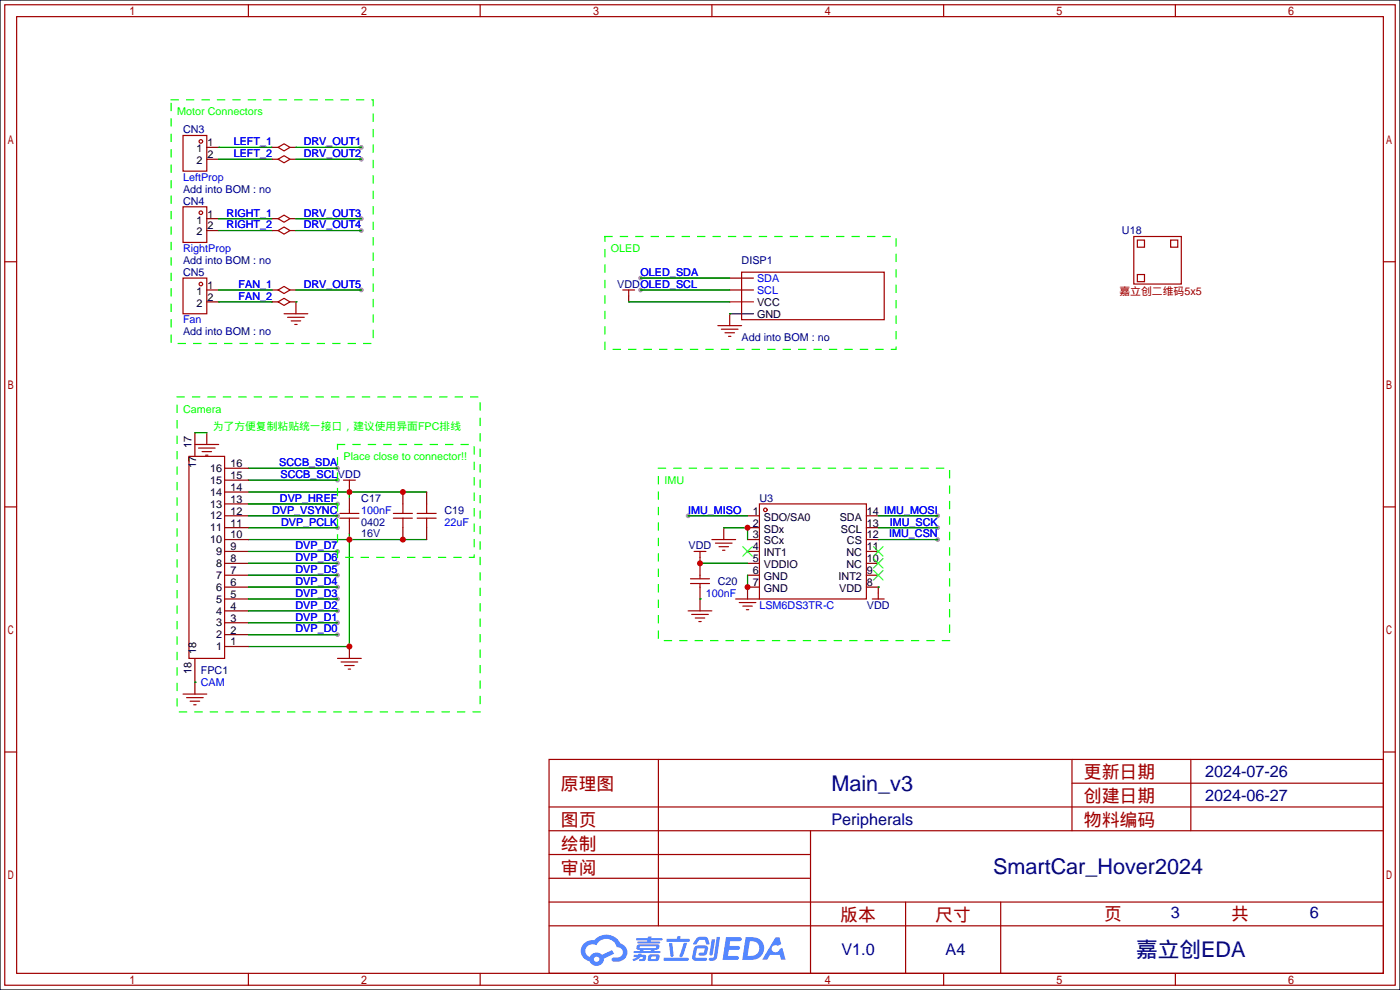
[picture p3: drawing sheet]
<svg xmlns="http://www.w3.org/2000/svg" width="299mm" height="212mm" viewBox="0 0 299 212" stroke-linecap="round" stroke-linejoin="round" font-family="sans-serif">
<path d="M0 0h299.2v211.6h-299.2z" fill="#fff" stroke="#000" stroke-width=".25"/>
<g fill="#999">
<circle cx="200.4" cy="110.2" r=".51"/>
<circle cx="200.4" cy="112.8" r=".51"/>
<circle cx="200.4" cy="115.3" r=".51"/>
<circle cx="147.1" cy="110.2" r=".51"/>
<circle cx="136.9" cy="62" r=".51"/>
<circle cx="136.9" cy="59.4" r=".51"/>
<circle cx="72.1" cy="100.1" r=".51"/>
<circle cx="72.1" cy="102.6" r=".51"/>
<circle cx="72.1" cy="112.8" r=".51"/>
<circle cx="72.1" cy="135.6" r=".51"/>
<circle cx="72.1" cy="133.1" r=".51"/>
<circle cx="72.1" cy="130.6" r=".51"/>
<circle cx="72.1" cy="128" r=".51"/>
<circle cx="72.1" cy="125.5" r=".51"/>
<circle cx="72.1" cy="122.9" r=".51"/>
<circle cx="72.1" cy="120.4" r=".51"/>
<circle cx="72.1" cy="117.9" r=".51"/>
<circle cx="72.1" cy="107.7" r=".51"/>
<circle cx="72.1" cy="110.2" r=".51"/>
<circle cx="77.2" cy="31.5" r=".51"/>
<circle cx="77.2" cy="34" r=".51"/>
<circle cx="77.2" cy="46.7" r=".51"/>
<circle cx="77.2" cy="49.3" r=".51"/>
<circle cx="77.2" cy="62" r=".51"/>
</g>
<g fill="none" stroke="#a10000" stroke-width=".25">
<path d="M1 1h297.2v209.6h-297.2zM3.6 3.6h292.1v204.4h-292.1zM53.1 1v2.6M102.6 1v2.6M152.1 1v2.6M201.7 1v2.6M251.2 1v2.6M1 55.9h2.6M295.7 55.9h2.5M1 108.3h2.6M295.7 108.3h2.5M1 160.7h2.6"/>
<path d="M117.3 162.3h178.4v45.7h-178.4zM117.3 177.5h178.4M117.3 172.5h178.4M140.7 162.3v35.6M173.2 177.5v30.5M229.1 162.3v15.2M229.1 167.4h66.6M254.5 162.3v15.2M295.7 160.7h2.5M117.3 182.6h55.9M117.3 197.9h178.4M117.3 192.8h178.4"/>
<path d="M117.3 187.7h55.9M193.5 192.8v15.2M213.9 192.8v15.2M53.1 208v2.6M102.6 208v2.6M152.1 208v2.6M201.7 208v2.6M251.2 208v2.6"/>
</g>
<g fill="#5487ff">
<path d="M155.2 200.3h2.6a.48 .48 0 0 1 .7 .4 .48 .48 0 0 1-.6 .4h-1.8l-.2 1.1h1.9a.43 .43 0 0 1 .4 .4 .43 .43 0 0 1-.5 .4h-1.9l-.2 1.3h1.7a.45 .45 0 0 1 .5 .2 .45 .45 0 0 1-.1 .6h-3.3z"/>
<path d="M165.7 200.3h.9l.4 1.5-.8 .3a.84 .84 0 0 0-1.2 .3 .84 .84 0 0 0 .4 1.1 .84 .84 0 0 0 1.1-.4l.1-.2 .6-.3 .7 2.5h-1l-.2-1h-2.1l-.6 1h-1.1z"/>
<path d="M152.1 200.8h.7l-.5 3.1a.36 .36 0 0 1-.3 .3 .36 .36 0 0 1-.4-.3z"/>
<path d="M153.2 200.2h.7l-.6 4.3a1.13 1.13 0 0 1-1.8 .6l.2-.4h.7l.2-.2z"/>
<path d="M148.9 200.6l.6-.4h1a.77 .77 0 0 1 .9 .5l.3 1-.2 .2h-.5l-.3-.9-.2-.2-1 .1-.7 1-.6-.1-.1-.2z"/>
<path d="M148.4 202.4l.6-.3h1.7a.81 .81 0 0 1 .7 .5 .81 .81 0 0 1-.2 .8 .81 .81 0 0 1-.9 .8h-.7a.32 .32 0 0 1-.3-.3 .32 .32 0 0 1 .4-.3h.7l.2-.9-1.6 .1-.4 1.8 2.2 .1a.32 .32 0 0 1 .3 .4 .32 .32 0 0 1-.4 .2h-2.2l-.5-.3-.1-.5z"/>
<path d="M141.9 204.7h5a.33 .33 0 0 1 .3 .3 .33 .33 0 0 1-.3 .3h-4.9l-.2-.1z"/>
<path d="M146.1 201.5h.8l-.7 2a.98 .98 0 0 1-.7 1.1l-.3-.3z"/>
<path d="M143 201.6h.7l.3 2.5a.34 .34 0 0 1-.3 .4 .34 .34 0 0 1-.4-.3z"/>
<path d="M142.5 200.7h2.1l.3-.6h.6l-.1 .6h1.7a.32 .32 0 0 1 .4 .3 .32 .32 0 0 1-.4 .3h-4.5l-.2-.2z"/>
<path d="M135.5 204.1h.9l.1-.3h.6v.3h.8a.82 .82 0 0 1-.5 1.3h-.8v-.4l.7-.1 .1-.3a.68 .68 0 0 0-1 .4l-1.1 .4-.1-.4 .9-.5h-.7z"/>
<path d="M136 200.5h2.4l.1-.3h.7v.3h2.2l.2 .3-.2 .2h-2.3v.2h1.8l.2 .3-.2 .1h-4.5l-.1-.4h2l.1-.2h-2.3l-.1-.2z"/>
<path d="M159.4 200.3l-.8 4.9h1.7a2.5 2.5 0 0 0 3-2.5 2.5 2.5 0 0 0-3.1-2.4zM160.3 201.1a1.61 1.61 0 0 1 2 1.5 1.61 1.61 0 0 1-1.8 1.7h-.7z"/>
<path d="M136.2 202a.55 .55 0 0 0-.2 .8 .55 .55 0 0 0 .7 .2l.1 .3h-1.3v.3l5.4 .1 .3-.2-.2-.2h-1.2l.2-.3a.7 .7 0 0 0 .8-.3 .7 .7 0 0 0 0-.8l-4.2-.1zM136.8 202.3l3.3-.1 .1 .1-.2 .3h-3.2zM137.5 203h1.7l-.2 .3h-1.4z"/>
<path d="M138.6 204.2a1.05 1.05 0 0 0 0 1.2 2.91 2.91 0 0 0 2.2-.2 .98 .98 0 0 0 0-1.2h-1.6zM139.2 204.5l.9-.1 .1 .4-.2 .2-.8-.1z"/>
<path d="M124.9 201.6a2.23 2.23 0 0 0-.7 2.3 2.23 2.23 0 0 0 1.8 1.6 1.58 1.58 0 0 0 1.8 .9 1.58 1.58 0 0 0 1.3-1.5l2.2-1.1-.5-.7-2.1 1a1.65 1.65 0 0 0-2.7 .4 1.45 1.45 0 0 1-.8-1.9 1.45 1.45 0 0 1 2-.7l.3 .1a2.3 2.3 0 0 1 2.3-1.3 2.3 2.3 0 0 1 2 1.7 1.12 1.12 0 0 1 1.3 1 1.12 1.12 0 0 1-1.1 1.2h-.7a.45 .45 0 0 0-.6 .4 .45 .45 0 0 0 .5 .5 2.21 2.21 0 0 0 2.2-.5 2.21 2.21 0 0 0 .5-2.3 2.13 2.13 0 0 0-1.3-1.1 3.3 3.3 0 0 0-5.6-.7l-1.1 .1zM127 205a.57 .57 0 0 1 1.1 0 .57 .57 0 0 1-1.1 0z"/>
</g>
<g fill="none" stroke="#a10000" stroke-width=".25">
<path d="M39.1 29h5.1v7.6h-5.1zM59.4 31.5l1.3-.8 1.3 .8-1.3 .8zM59.4 34l1.3-.7 1.3 .7-1.3 .8zM39.1 44.2h5.1v7.6h-5.1zM39.1 59.4h5.1v7.7h-5.1zM59.4 46.7l1.3-.7 1.3 .7-1.3 .8zM59.4 49.3l1.3-.8 1.3 .8-1.3 .7zM158.5 58.2h30.5v10.1h-30.5zM242.3 50.5h10.2v10.2h-10.2zM243.1 51.3h1.5v1.5h-1.5zM243.1 58.7h1.5v1.5h-1.5zM250.2 51.3h1.5v1.5h-1.5z"/>
<path d="M59.4 62l1.3-.8 1.3 .8-1.3 .7zM59.4 64.5l1.3-.7 1.3 .7-1.3 .8zM60.7 67.1h5.1M61.5 67.8h3.5M62.2 68.6h2.1M63 69.3h.5M133.1 62h2.5M134.4 62v1.2M153.4 69.6h5.1M154.2 70.4h3.5M154.9 71.1h2.1M155.7 71.9h.5"/>
<path d="M40.4 97.5h7.6v43.2h-7.6zM41.7 95h5M42.4 95.8h3.6M43.2 96.5h2M43.9 97.3h.5M72.6 109.7h4.1M72.6 110.7h4.1M73.4 102.6h2.5M74.7 102.6v1.3M74.7 109v.7M74.7 110.7v.8M84.1 109.7h4"/>
<path d="M84.1 110.7h4M86.1 107.7v2M86.1 110.7v2.1M89.2 109.7h4M89.2 110.7h4M91.2 107.7v2M91.2 110.7v2.1M148.3 117.9h2.6M149.6 117.9v1.2M152.1 115.3h5.1M152.9 116.1h3.6M153.7 116.8h2"/>
<path d="M154.4 117.6h.5M162.3 107.7h22.9v20.3h-22.9zM147.1 130.6h5M147.6 123.7h4M147.6 124.7h4M147.8 131.3h3.6M148.6 132.1h2M149.4 132.8h.5M149.6 122.9v.8M149.6 124.7v.8M157.2 128h5.1M158 128.8h3.5"/>
<path d="M158.7 129.5h2.1M159.5 130.3h.5M186.4 128h2.6M187.7 126.7v1.3M39.1 148.3h5.1M39.9 149.1h3.5M40.6 149.9h2.1M41.4 150.6h.5M72.1 140.7h5.1M72.9 141.5h3.6M73.7 142.2h2M74.4 143h.5"/>
<circle cx="42.9" cy="30.2" r=".38"/>
<circle cx="42.9" cy="45.5" r=".38"/>
<circle cx="42.9" cy="60.7" r=".38"/>
<circle cx="163.6" cy="109" r=".38"/>
</g>
<g fill="none" stroke="#870000" stroke-width=".25">
<path d="M44.2 31.5h2.5M44.2 34h2.5M58.2 31.5h1.2M58.2 34h1.2M62 31.5h1.2M62 34h1.2M44.2 46.7h2.5M44.2 49.3h2.5M58.2 46.7h1.2M58.2 49.3h1.2M62 46.7h1.2M62 49.3h1.2"/>
<path d="M156 59.4h5M44.2 62h2.5M44.2 64.5h2.5M58.2 62h1.2M58.2 64.5h1.2M62 62h1.2M62 64.5h1.2v2.6M134.4 63.2v1.3M156 62h5M156 67.1v2.5M41.7 92.5v5M44.2 92.5v2.5"/>
<path d="M48 110.2h5.1M48 112.8h5.1M48 115.3h5.1M48 117.9h5.1M48 107.7h5.1M48 105.2h5.1M48 102.6h5.1M48 100.1h5.1M74.7 103.9v1.3M74.7 106.4v2.6M74.7 111.5v2.5M86.1 105.2v2.5"/>
<path d="M86.1 112.8v2.5M91.2 105.2v2.5M91.2 112.8v2.5M149.6 119.1v3.8M154.7 112.8v2.5M159.8 110.2h2.5M159.8 112.8h2.5M159.8 115.3h2.5M159.8 117.9h2.5M185.2 110.2h2.5M185.2 112.8h2.5M185.2 115.3h2.5"/>
<path d="M185.2 117.9h2.5M48 120.4h5.1M48 122.9h5.1M48 125.5h5.1M48 138.2h5.1M48 135.6h5.1M48 133.1h5.1M48 130.6h5.1M48 128h5.1M74.7 138.2v2.5M149.6 125.5v5.1M159.8 120.4h2.5"/>
<path d="M159.8 122.9h2.5M162.3 125.5h-2.5v2.5M185.2 120.4h2.5M185.2 122.9h2.5M185.2 125.5h2.5v1.2M41.7 140.7v7.6"/>
</g>
<path d="M158.7 116.8l2.1 2.1M160.8 116.8l-2.1 2.1M186.7 119.4l2 2M186.7 116.8l2 2.1M188.7 119.4l-2 2M188.7 116.8l-2 2.1M186.7 121.9l2 2.1M188.7 121.9l-2 2.1" fill="none" stroke="#3c3" stroke-width=".25"/>
<g fill="none" stroke="#008700" stroke-width=".25">
<path d="M46.7 31.5h11.5M46.7 34h11.5M63.2 31.5h14M63.2 34h14M46.7 46.7h11.5M46.7 49.3h11.5M63.2 46.7h14M63.2 49.3h14M136.9 59.4h19.1M46.7 62h11.5M46.7 64.5h11.5M63.2 64.5h.1"/>
<path d="M63.2 62h14M134.4 64.5h21.6M136.9 62h19.1M156 67.1h.1M41.7 92.5h2.5M53.1 110.2h19M53.1 112.8h19M53.1 115.3h38.1M53.1 100.1h19M53.1 102.6h19M53.1 105.2h38.1M53.1 117.9h19"/>
<path d="M53.1 107.7h19M74.7 105.2v1.2M74.7 114v24.2h-21.6M147.1 110.2h12.7M154.7 112.8h5.1v2.5M187.7 110.2h12.7M187.7 112.8h12.7M187.7 115.3h12.7M53.1 120.4h19M53.1 135.6h19M53.1 133.1h19M53.1 130.6h19"/>
<path d="M53.1 128h19M53.1 125.5h19M53.1 122.9h19M149.6 128h.1M149.6 120.4h10.2M159.8 122.9v2.6M187.7 125.5h.1M41.7 145.8h.1"/>
</g>
<path d="M36.6 21.3h43.2v52.1h-43.2zM129.3 50.5h62.2v24.2h-62.2zM37.8 84.8h64.8v67.3h-64.8zM72.1 95h29.2v24.1h-29.2zM140.7 100.1h62.2v36.8h-62.2z" fill="none" stroke="#0f0" stroke-width=".25" stroke-dasharray="1.5 1.8"/>
<path d="M156 64.5h5" fill="none" stroke="#f00" stroke-width=".25"/>
<path d="M156 67.1h5" fill="none" stroke="#000" stroke-width=".25"/>
<g fill="#c00">
<circle cx="159.8" cy="125.5" r=".63"/>
<circle cx="159.8" cy="112.8" r=".63"/>
<circle cx="149.6" cy="120.4" r=".63"/>
<circle cx="74.7" cy="115.3" r=".63"/>
<circle cx="74.7" cy="138.2" r=".63"/>
<circle cx="86.1" cy="115.3" r=".63"/>
<circle cx="74.7" cy="105.2" r=".63"/>
<circle cx="86.1" cy="105.2" r=".63"/>
</g>
<g font-size="4.6" fill="#000080">
<text x="177.7" y="169">Main_v3</text>
<text x="212.2" y="186.8">SmartCar_Hover2024</text>
<text x="242.8" y="204.6">嘉立创EDA</text>
</g>
<g font-size="3.8" fill="#a00000">
<text x="231.6" y="166.4">更新日期</text>
<text x="119.9" y="168.9">原理图</text>
<text x="231.6" y="171.5">创建日期</text>
<text x="119.9" y="176.5">图页</text>
<text x="231.6" y="176.5">物料编码</text>
<text x="119.9" y="181.6">绘制</text>
<text x="119.9" y="186.7">审阅</text>
<text x="179.6" y="196.9">版本</text>
<text x="199.9" y="196.9">尺寸</text>
<text x="236" y="196.6">页</text>
<text x="263.1" y="196.6">共</text>
</g>
<g font-size="3.5" fill="#000080">
<text x="257.6" y="166.1">2024-07-26</text>
<text x="257.6" y="171.1">2024-06-27</text>
<text x="177.7" y="176.2">Peripherals</text>
<text x="250.2" y="196.3">3</text>
<text x="280" y="196.3">6</text>
<text x="179.8" y="204.2">V1.0</text>
<text x="202.1" y="204.2">A4</text>
</g>
<g font-size="2.3" fill="#0f0">
<text x="37.8" y="24.7">Motor Connectors</text>
<text x="130.6" y="53.9">OLED</text>
<text x="39.1" y="88.2">Camera</text>
<text x="45.5" y="92">为了方便复制粘贴统一接口，建议使用异面FPC排线</text>
<text x="73.4" y="98.3">Place close to connector!!</text>
<text x="142" y="103.4">IMU</text>
</g>
<g font-size="2.3" fill="#000080">
<text x="39.1" y="28.5">CN3</text>
<text x="39.1" y="41.2">Add into BOM : no</text>
<text x="39.1" y="43.7">CN4</text>
<text x="239.8" y="50.1">U18</text>
<text x="39.1" y="56.4">Add into BOM : no</text>
<text x="39.1" y="59">CN5</text>
<text x="158.5" y="56.4">DISP1</text>
<text x="131.9" y="61.5">VDDOLED_SCL</text>
<text x="39.1" y="71.7">Add into BOM : no</text>
<text x="158.5" y="72.9">Add into BOM : no</text>
<text x="72.2" y="102.2">VDD</text>
<text x="77.2" y="107.2">C17</text>
<text x="162.3" y="107.2">U3</text>
<text x="77.2" y="112.3">0402</text>
<text x="95" y="109.8">C19</text>
<text x="77.2" y="114.9">16V</text>
<text x="147.2" y="117.4">VDD</text>
<text x="153.4" y="125">C20</text>
<text x="185.3" y="130.1">VDD</text>
<text x="42.9" y="144.1">FPC1</text>
</g>
<g font-size="2.3">
<text x="42" y="32.5">1</text>
<text x="42" y="35.1">2</text>
<text x="44.3" y="31.3">1</text>
<text x="44.3" y="33.8">2</text>
<text x="42" y="47.8">1</text>
<text x="44.3" y="46.5">1</text>
<text x="42" y="50.3">2</text>
<text x="44.3" y="49">2</text>
<text x="42" y="63">1</text>
<text x="42" y="65.6">2</text>
<text x="44.3" y="61.7">1</text>
<text x="44.3" y="64.3">2</text>
<text x="161.8" y="65.3">VCC</text>
<text x="161.8" y="67.9">GND</text>
<text x="40.9" y="95.8" transform="rotate(-90 40.9 95.8)">17</text>
<text x="42" y="100.1" transform="rotate(-90 42 100.1)">17</text>
<text x="44.9" y="100.9">16</text>
<text x="49.3" y="99.8">16</text>
<text x="44.9" y="105.9">14</text>
<text x="44.9" y="103.4">15</text>
<text x="49.3" y="107.5">13</text>
<text x="49.3" y="104.9">14</text>
<text x="49.3" y="102.4">15</text>
<text x="44.9" y="113.6">11</text>
<text x="44.9" y="111">12</text>
<text x="44.9" y="108.5">13</text>
<text x="49.3" y="112.5">11</text>
<text x="49.3" y="110">12</text>
<text x="160.9" y="110">1</text>
<text x="160.9" y="112.5">2</text>
<text x="163.2" y="111.3">SDO/SA0</text>
<text x="163.2" y="113.8">SDx</text>
<text x="179.5" y="111.3">SDA</text>
<text x="179.7" y="113.8">SCL</text>
<text x="185.3" y="112.5">13</text>
<text x="185.3" y="110">14 IMU_MOSI</text>
<text x="44.9" y="116.1">10</text>
<text x="46.2" y="118.6">9</text>
<text x="49.3" y="117.6">9</text>
<text x="49.3" y="115.1">10</text>
<text x="160.9" y="115.1">3</text>
<text x="160.9" y="117.6">4</text>
<text x="163.2" y="116.4">SCx</text>
<text x="163.2" y="118.9">INT1</text>
<text x="180.9" y="118.9">NC</text>
<text x="181" y="116.4">CS</text>
<text x="185.3" y="117.6">11</text>
<text x="185.3" y="115.1">12</text>
<text x="46.2" y="123.7">7</text>
<text x="46.2" y="121.2">8</text>
<text x="49.3" y="125.2">6</text>
<text x="49.3" y="122.7">7</text>
<text x="49.3" y="120.2">8</text>
<text x="160.9" y="120.2">5</text>
<text x="160.9" y="122.7">6</text>
<text x="160.9" y="125.2">7</text>
<text x="163.2" y="121.4">VDDIO</text>
<text x="163.2" y="124">GND</text>
<text x="179.2" y="124">INT2</text>
<text x="180.9" y="121.4">NC</text>
<text x="185.3" y="125.2">8</text>
<text x="185.3" y="122.7">9</text>
<text x="185.3" y="120.2">10</text>
<text x="46.2" y="131.3">4</text>
<text x="46.2" y="128.8">5</text>
<text x="46.2" y="126.3">6</text>
<text x="49.3" y="130.3">4</text>
<text x="49.3" y="127.8">5</text>
<text x="163.2" y="126.5">GND</text>
<text x="179.4" y="126.5">VDD</text>
<text x="46.2" y="136.4">2</text>
<text x="46.2" y="133.9">3</text>
<text x="49.3" y="137.9">1</text>
<text x="49.3" y="135.4">2</text>
<text x="49.3" y="132.9">3</text>
<text x="42" y="139.7" transform="rotate(-90 42 139.7)">18</text>
<text x="46.2" y="139">1</text>
<text x="40.9" y="144.1" transform="rotate(-90 40.9 144.1)">18</text>
</g>
<g font-size="2.3" fill="#00f">
<text x="50" y="31">LEFT_1</text>
<text x="50" y="33.6">LEFT_2</text>
<text x="64.9" y="31">DRV_OUT1</text>
<text x="64.9" y="33.6">DRV_OUT2</text>
<text x="39.1" y="38.7">LeftProp</text>
<text x="48.4" y="46.3">RIGHT_1</text>
<text x="64.9" y="46.3">DRV_OUT3</text>
<text x="39.1" y="53.9">RightProp</text>
<text x="48.4" y="48.8">RIGHT_2</text>
<text x="64.9" y="48.8">DRV_OUT4</text>
<text x="136.9" y="59">OLED_SDA</text>
<text x="51" y="61.5">FAN_1</text>
<text x="51" y="64.1">FAN_2</text>
<text x="64.9" y="61.5">DRV_OUT5</text>
<text x="161.8" y="60.2">SDA</text>
<text x="161.8" y="62.8">SCL</text>
<text x="39.1" y="69.1">Fan</text>
<text x="59.7" y="99.6">SCCB_SDA</text>
<text x="59.8" y="107.2">DVP_HREF</text>
<text x="59.9" y="102.2">SCCB_SCL</text>
<text x="58.1" y="109.8">DVP_VSYNC</text>
<text x="60.1" y="112.3">DVP_PCLK</text>
<text x="77.2" y="109.8">100nF</text>
<text x="95" y="112.3">22uF</text>
<text x="147.1" y="109.8">IMU_MISO</text>
<text x="190.1" y="112.3">IMU_SCK</text>
<text x="63.2" y="119.9">DVP_D6</text>
<text x="63.2" y="117.4">DVP_D7</text>
<text x="190" y="114.9">IMU_CSN</text>
<text x="63.2" y="125">DVP_D4</text>
<text x="63.2" y="122.5">DVP_D5</text>
<text x="63.2" y="130.1">DVP_D2</text>
<text x="63.2" y="127.6">DVP_D3</text>
<text x="150.9" y="127.6">100nF</text>
<text x="162.3" y="130.1">LSM6DS3TR-C</text>
<text x="63.2" y="135.2">DVP_D0</text>
<text x="63.2" y="132.6">DVP_D1</text>
<text x="42.9" y="146.6">CAM</text>
</g>
<text font-size="2.3" fill="#a00000" x="239.3" y="63">嘉立创二维码5x5</text>
</svg>
